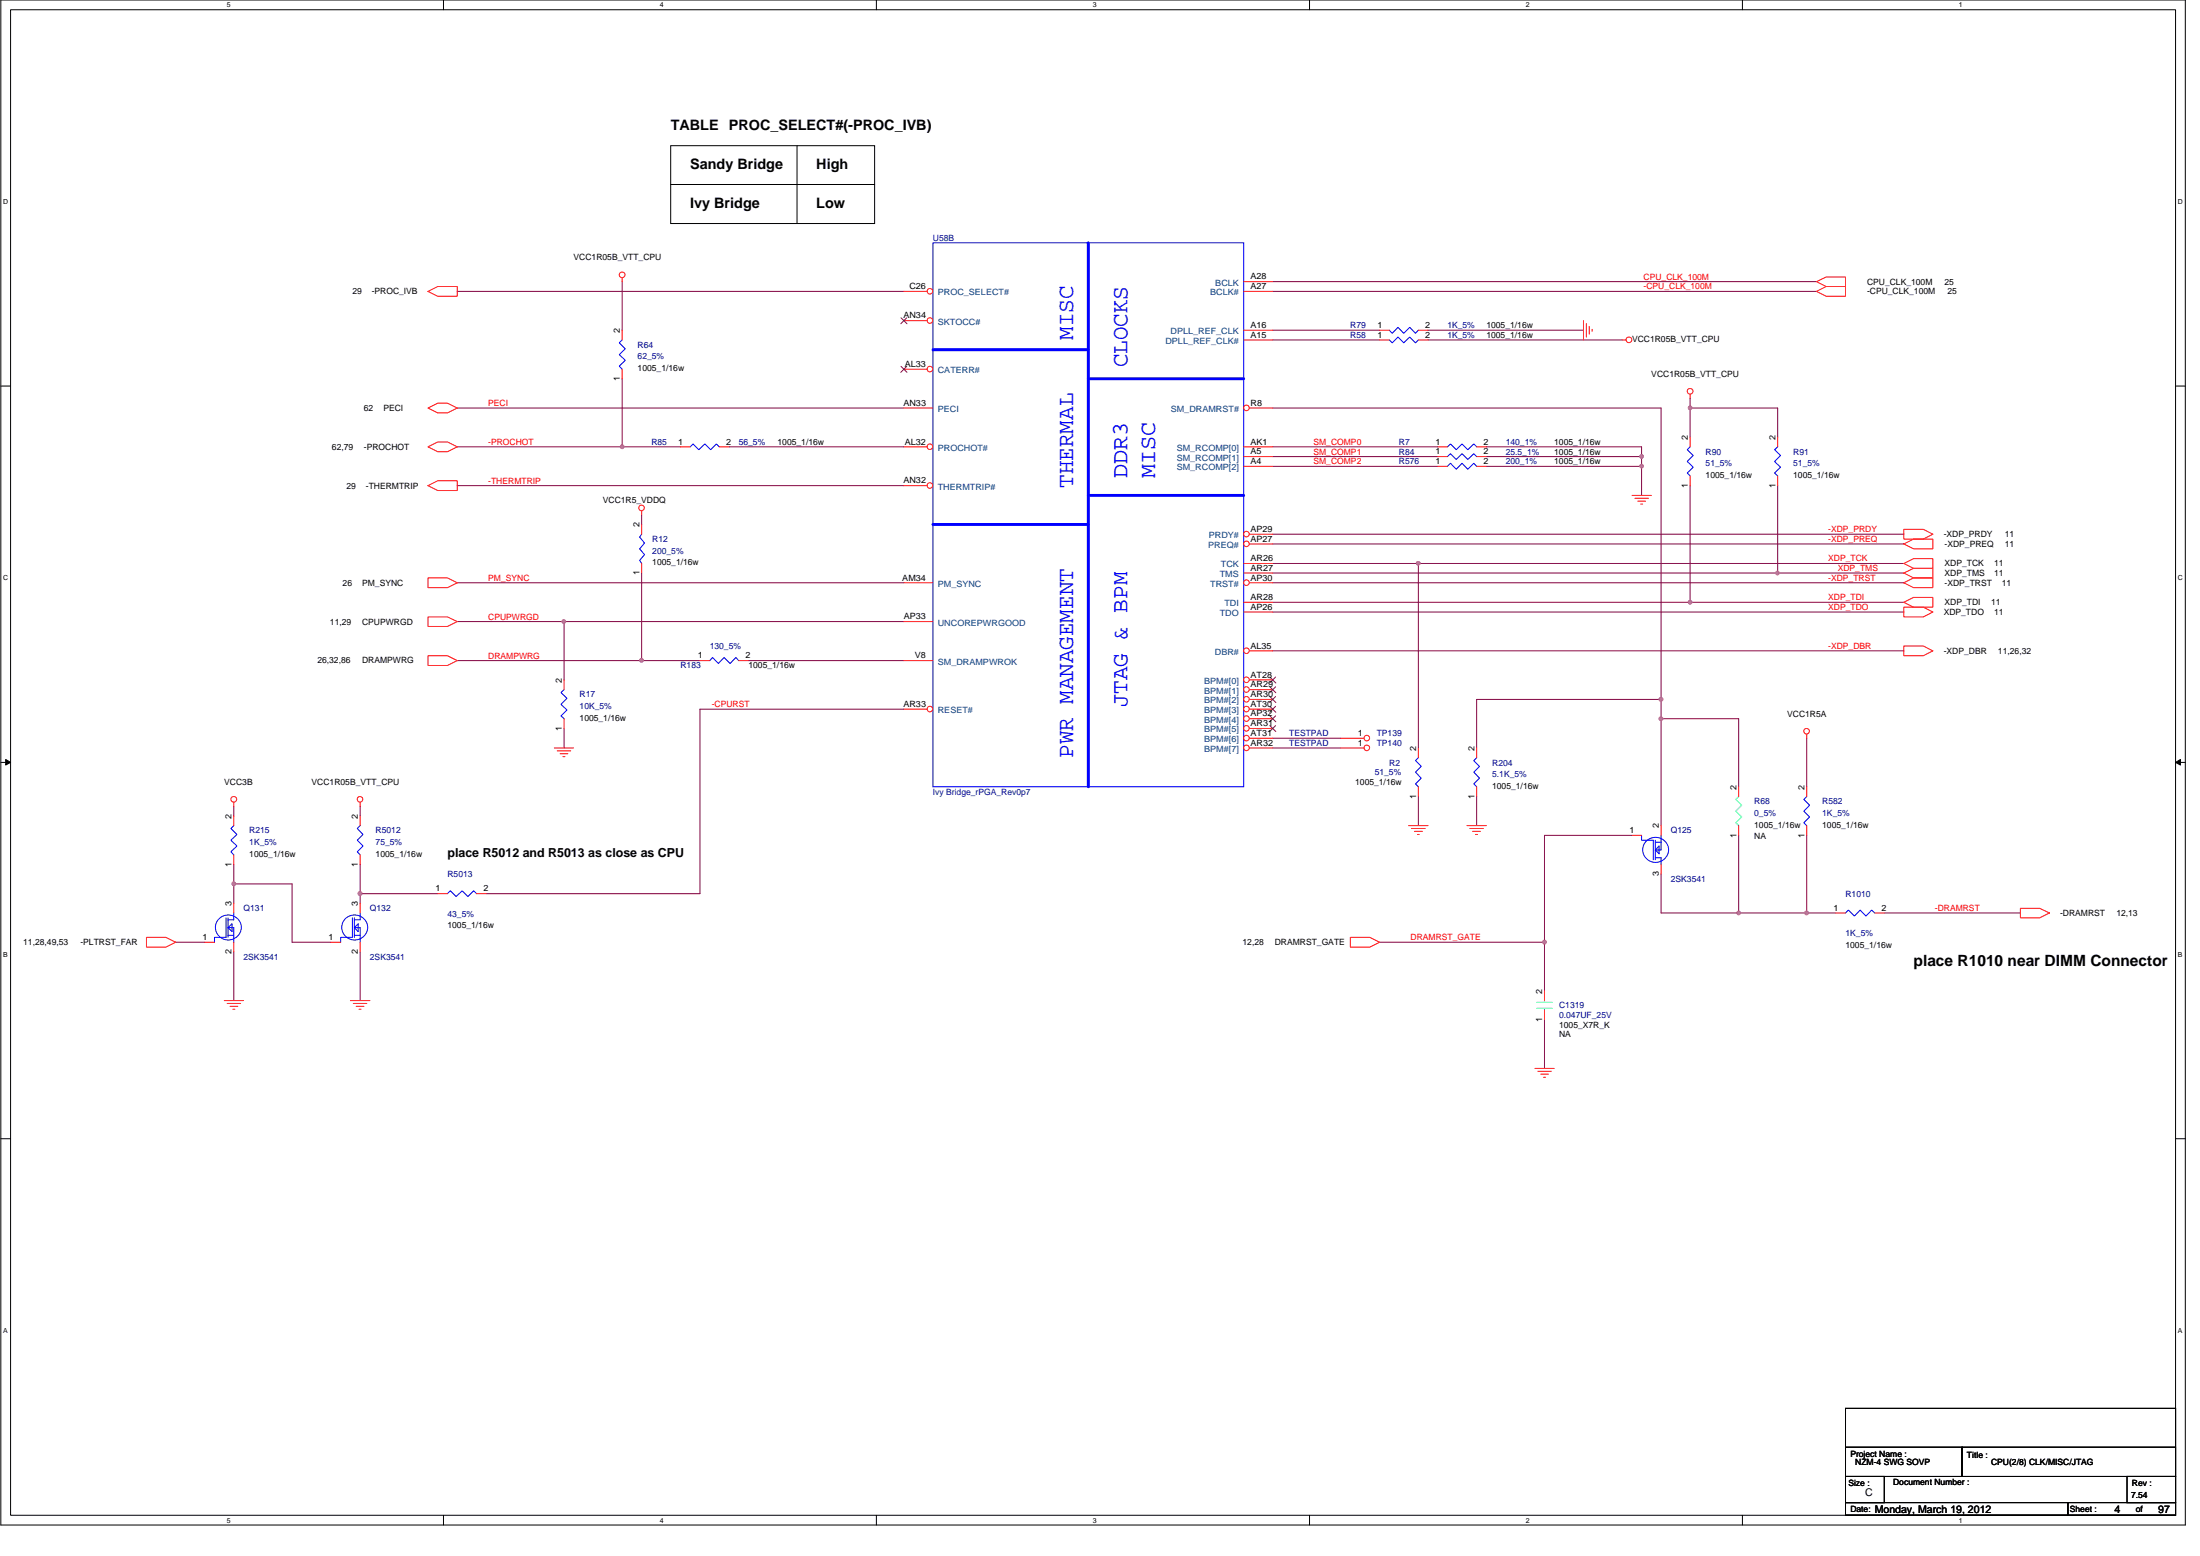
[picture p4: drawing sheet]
<svg xmlns="http://www.w3.org/2000/svg" width="420mm" height="297mm" viewBox="0 0 420 297" stroke-linecap="round" stroke-linejoin="round" font-family="sans-serif">
<path d="M.2 0h417.2v291.1h-417.2zM2 1.9h413.5v287.4h-413.5z" fill="none" stroke="#000" stroke-width=".19"/>
<g fill="#fff">
<path d="M43.3 .2h.8v1.5h-.8z"/>
<path d="M43.3 289.5h.8v1.5h-.8z"/>
</g>
<path d="M84.7 0v1.9M84.7 289.3v1.8" fill="none" stroke="#000" stroke-width=".19"/>
<g fill="#fff">
<path d="M126 .2h.7v1.5h-.7z"/>
<path d="M126 289.5h.7v1.5h-.7z"/>
</g>
<path d="M167.4 0v1.9M167.4 289.3v1.8" fill="none" stroke="#000" stroke-width=".19"/>
<g fill="#fff">
<path d="M208.7 .2h.7v1.5h-.7z"/>
<path d="M208.7 289.5h.7v1.5h-.7z"/>
</g>
<path d="M250.1 0v1.9M250.1 289.3v1.8" fill="none" stroke="#000" stroke-width=".19"/>
<g fill="#fff">
<path d="M291.4 .2h.7v1.5h-.7z"/>
<path d="M291.4 289.5h.7v1.5h-.7z"/>
</g>
<path d="M332.8 0v1.9M332.8 289.3v1.8" fill="none" stroke="#000" stroke-width=".19"/>
<g fill="#fff">
<path d="M374.1 .2h.7v1.5h-.7z"/>
<path d="M374.1 289.5h.7v1.5h-.7z"/>
<path d="M.6 37.8h1v1.4h-1z"/>
<path d="M416 37.8h.9v1.4h-.9z"/>
<path d="M.6 109.6h1v1.5h-1z"/>
<path d="M416 109.6h.9v1.5h-.9z"/>
</g>
<path d="M.2 73.7h1.8M415.5 73.7h1.9" fill="none" stroke="#000" stroke-width=".19"/>
<g fill="#fff">
<path d="M.6 181.4h.9v1.5h-.9z"/>
<path d="M416 181.4h.8v1.5h-.8z"/>
</g>
<path d="M.2 145.5h1.8M415.5 145.5h1.9" fill="none" stroke="#000" stroke-width=".19"/>
<path d="M1.1 145l.9 .5-.9 .5zM415.5 145.5l.9-.5v1z" fill="#000" stroke="#000" stroke-width=".19"/>
<g fill="#fff">
<path d="M.6 253.3h.8v1.5h-.8z"/>
<path d="M416 253.3h.8v1.5h-.8z"/>
</g>
<path d="M128.1 27.8h38.9v14.9h-38.9zM128.1 35.2h38.9M152.2 27.8v14.9M.2 217.4h1.8M415.5 217.4h1.9M352.5 276.3h22.2v5.6h-22.2zM352.5 268.9h63v20.4h-63zM374.7 276.3h40.8v5.6h-40.8zM352.5 281.9h7.4v5h-7.4zM352.5 286.9h42.4v2.4h-42.4zM394.9 286.9h20.6v2.4h-20.6zM406.2 281.9h9.3v5h-9.3z" fill="none" stroke="#000" stroke-width=".19"/>
<g fill="none" stroke="#800040" stroke-width=".19">
<path d="M87.3 55.6h85.3M118.8 53.8v9.2M243.1 53.8h103.8M243.1 55.6h103.8M87.3 77.9h85.3M118.8 72.3v13M243.1 77.9h74.1v55.6M243.1 64.9h20.4M243.1 63h20.4M272.7 64.9h37.1M272.7 63h29.7M322.8 77.9h16.7v5.5"/>
<path d="M322.8 77.9v5.5M322.8 76v1.9M87.3 92.7h85.3M87.3 85.3h31.5M118.8 85.3h11.2M122.5 98.3v1.8M139.2 85.3h33.4M243.1 85.3h31.5M243.1 87.2h31.5M243.1 89h31.5M283.9 85.3h29.6v1.9M283.9 87.2h29.6"/>
<path d="M283.9 89h29.6M313.5 89v5.6M313.5 87.2v1.8M322.8 92.7v22.3M339.5 92.7v16.7M87.3 111.3h85.3M87.3 118.7h20.4M107.7 118.7h64.9M107.7 118.7v11.1M122.5 109.4v16.7M243.1 109.4h96.4M243.1 115h79.7"/>
<path d="M243.1 107.6h27.8M243.1 111.3h120.5M243.1 102h120.5M243.1 103.8h120.5M243.1 116.8h120.5M270.9 107.6v35.2M270.9 107.6h92.7M322.8 115h40.8M339.5 109.4h24.1M87.3 126.1h35.2M107.7 139.1v3.7M122.5 126.1h11.2"/>
<path d="M142.9 126.1h29.7M172.6 135.4h-38.9v35.2h-40.8M243.1 124.2h120.5M317.2 133.5h-35.2v9.3M317.2 133.5v3.7h14.9v13M317.2 137.2v20.4M44.7 153.9v1.8M68.8 153.9v1.8M243.1 140.9h13M243.1 142.8h13M270.9 152.1v5.5M282 152.1v5.5"/>
<path d="M311.7 159.5h-16.7v20.4M332.1 159.5v14.8M345 159.5v14.8M345 140.9v9.3M33.6 179.9h5.5M44.7 165v3.7M44.7 168.7v3.8M44.7 168.7h11.1v11.2h7.4M68.8 170.6v1.9M68.8 165v5.6h14.8M263.5 179.9h31.5M295 179.9v9.2"/>
<path d="M317.2 166.9v7.4h14.9M332.1 174.3h12.9M345 174.3h5.6M359.9 174.3h26M44.7 181.7v9.3M68.8 181.7v9.3M295 194.7v9.3"/>
</g>
<g fill="#f0f" stroke="#f0f" stroke-width=".19">
<circle cx="118.8" cy="85.3" r=".35"/>
<circle cx="317.2" cy="133.5" r=".37"/>
<circle cx="332" cy="174.3" r=".34"/>
<circle cx="295" cy="179.8" r=".35"/>
<circle cx="107.7" cy="118.7" r=".34"/>
<circle cx="317.2" cy="137.2" r=".36"/>
<circle cx="345" cy="174.3" r=".36"/>
<circle cx="122.5" cy="126.1" r=".36"/>
<circle cx="322.8" cy="77.9" r=".35"/>
<circle cx="313.5" cy="87.1" r=".35"/>
<circle cx="313.5" cy="89" r=".34"/>
<circle cx="270.9" cy="107.5" r=".36"/>
<circle cx="339.5" cy="109.4" r=".34"/>
<circle cx="322.8" cy="115" r=".35"/>
<circle cx="68.8" cy="170.6" r=".37"/>
<circle cx="44.6" cy="168.7" r=".35"/>
</g>
<g fill="none" stroke="#f00" stroke-width=".19">
<path d="M81.7 55.6l1.9-.9h3.7v1.9h-3.7zM118.8 53v.8M346.9 53.8l1.9-.9h3.7v1.8h-3.7zM346.9 55.6l1.9-.9h3.7v1.9h-3.7zM81.7 77.9l1.9-.9h1.9l1.8 .9-1.8 .9h-1.9zM118.8 70.5v1.8M118.8 63v1.9M302.4 61.2v3.7M303 61.8v2.5M303.5 62.3v1.5M304.1 62.9v.3M309.8 64.9h.7"/>
<path d="M322.8 75.3v.7M81.7 85.3l1.9-.9h1.9l1.8 .9-1.8 .9h-1.9zM81.7 92.7l1.9-.9h3.7v1.8h-3.7zM122.5 97.5v.8M237.5 87.2h5.6M237.5 89h5.6M311.7 94.6h3.7M312.2 95.1h2.6M312.8 95.7h1.5M313.3 96.2h.4M81.7 110.3h3.8l1.8 1-1.8 .9h-3.8zM81.7 117.8h3.8l1.8 .9-1.8 .9h-3.8z"/>
<path d="M363.6 101h3.7l1.8 1-1.8 .9h-3.7zM363.6 115.9h3.7l1.8 .9-1.8 1h-3.7zM363.6 103.8l1.9-.9h3.6v1.9h-3.6zM363.6 107.6l1.9-1h3.6v1.9h-3.6zM363.6 109.4l1.9-.9h3.6v1.8h-3.6zM363.6 111.3l1.9-1h3.6v1.9h-3.6zM363.6 115l1.9-1h3.6v1.9h-3.6zM81.7 125.2h3.8l1.8 .9-1.8 .9h-3.8zM363.6 123.3h3.7l1.8 .9-1.8 1h-3.7zM44.7 153.2v.7M68.8 153.2v.7M105.9 142.8h3.6"/>
<path d="M106.4 143.3h2.6M107 143.9h1.4M107.5 144.4h.4M269 157.6h3.7M269.6 158.2h2.6M270.1 158.7h1.5M270.7 159.3h.3M280.2 157.6h3.7M280.7 158.2h2.6M281.3 158.7h1.4M281.8 159.3h.4M332.1 157.6v1.9"/>
<path d="M332.1 150.2v1.9M345 140.2v.7M345 157.6v1.9M345 150.2v1.9M28 178.9h3.7l1.9 1-1.9 .9h-3.7zM39.1 179.9h1.9M44.7 172.5v1.8M44.7 179.9v1.8M83.6 170.6h1.9M91 170.6h1.9M257.9 178.9h3.7l1.9 1-1.9 .9h-3.7zM385.9 173.4h3.6l1.9 .9-1.9 .9h-3.6z"/>
<path d="M42.8 191h3.7M43.4 191.6h2.6M43.9 192.1h1.5M44.5 192.7h.4M66.9 191h3.7M67.5 191.6h2.6M68 192.1h1.5M68.6 192.7h.3M293.1 204h3.7M293.7 204.5h2.6M294.2 205.1h1.5M294.8 205.7h.4"/>
<circle cx="118.8" cy="52.5" r=".55"/>
<circle cx="311.1" cy="64.9" r=".55"/>
<circle cx="322.8" cy="74.7" r=".55"/>
<circle cx="122.5" cy="97" r=".54"/>
<circle cx="345" cy="139.6" r=".54"/>
<circle cx="44.7" cy="152.6" r=".55"/>
<circle cx="68.8" cy="152.6" r=".54"/>
</g>
<g fill="none" stroke="#00f" stroke-width=".19">
<path d="M178.2 46.4h59.3v103.8h-59.3zM118.8 64.9l-.5 .5 1.1 1.2-1.1 1.1 1.1 1.1-1.1 1.1 .5 .6M345 152.1l-.5 .5 1.1 1.1-1.1 1.2 1.1 1.1-1.1 1.1 .5 .5M43.2 175.2v3.7h-2.2v1M43.5 175.2v3.7M43.5 178.6h1.2M43.5 177.1h1.2v2.8M43.5 177.1l.8-.7v1.4zM44.7 174.3v1.3h-1.2M85.5 170.6l.5-.5 1.1 1.1 1.2-1.1 1.1 1.1 1.1-1.1 .5 .5"/>
<circle cx="43.6" cy="177.1" r="2.44"/>
</g>
<path d="M332.1 152.1l-.6 .5 1.1 1.1-1.1 1.2 1.1 1.1-1.1 1.1 .6 .5" fill="none" stroke="#00ff80" stroke-width=".19"/>
<path d="M207.8 46.4v103.8M178.2 66.8h29.6M207.8 72.3h29.7M207.8 94.6h29.7M178.2 100.1h29.6" fill="none" stroke="#00f" stroke-width=".55"/>
<circle cx="238" cy="77.9" r=".54" fill="#fff" stroke="#f00" stroke-width=".19"/>
<path d="M237.5 55.6h5.6M237.5 53.8h5.6M237.5 64.9h5.6M237.5 63h5.6M238.6 77.9h4.5M237.5 85.3h5.6" fill="none" stroke="#f00" stroke-width=".19"/>
<circle cx="177.6" cy="70.5" r=".54" fill="#fff" stroke="#f00" stroke-width=".19"/>
<path d="M172.6 77.9h5.6M172.6 70.5h4.5" fill="none" stroke="#f00" stroke-width=".19"/>
<path d="M172.1 69.9l1.1 1.2M173.2 69.9l-1.2 1.2" fill="none" stroke="#804000" stroke-width=".19"/>
<circle cx="177.6" cy="85.3" r=".54" fill="#fff" stroke="#f00" stroke-width=".19"/>
<path d="M172.6 85.3h4.5" fill="none" stroke="#f00" stroke-width=".19"/>
<circle cx="177.6" cy="92.7" r=".54" fill="#fff" stroke="#f00" stroke-width=".19"/>
<path d="M172.6 92.7h4.5M172.6 126.1h5.6" fill="none" stroke="#f00" stroke-width=".19"/>
<circle cx="177.6" cy="135.4" r=".54" fill="#fff" stroke="#f00" stroke-width=".19"/>
<path d="M172.6 135.4h4.5" fill="none" stroke="#f00" stroke-width=".19"/>
<circle cx="238" cy="102" r=".54" fill="#fff" stroke="#f00" stroke-width=".19"/>
<path d="M238.6 102h4.5" fill="none" stroke="#f00" stroke-width=".19"/>
<circle cx="238" cy="103.8" r=".54" fill="#fff" stroke="#f00" stroke-width=".19"/>
<path d="M237.5 107.6h5.6M237.5 109.4h5.6M238.6 103.8h4.5" fill="none" stroke="#f00" stroke-width=".19"/>
<circle cx="238" cy="111.2" r=".54" fill="#fff" stroke="#f00" stroke-width=".19"/>
<path d="M237.5 115h5.6M237.5 116.8h5.6M238.6 111.3h4.5" fill="none" stroke="#f00" stroke-width=".19"/>
<circle cx="238" cy="124.2" r=".54" fill="#fff" stroke="#f00" stroke-width=".19"/>
<path d="M238.6 124.2h4.5" fill="none" stroke="#f00" stroke-width=".19"/>
<circle cx="238" cy="129.8" r=".54" fill="#fff" stroke="#f00" stroke-width=".19"/>
<path d="M238.6 129.8h4.5" fill="none" stroke="#f00" stroke-width=".19"/>
<path d="M242.5 129.2l1.2 1.2M243.6 129.2l-1.1 1.2" fill="none" stroke="#804000" stroke-width=".19"/>
<circle cx="238" cy="131.6" r=".54" fill="#fff" stroke="#f00" stroke-width=".19"/>
<path d="M238.6 131.7h4.5" fill="none" stroke="#f00" stroke-width=".19"/>
<path d="M242.5 131.1l1.2 1.1M243.6 131.1l-1.1 1.1" fill="none" stroke="#804000" stroke-width=".19"/>
<circle cx="238" cy="133.5" r=".54" fill="#fff" stroke="#f00" stroke-width=".19"/>
<path d="M238.6 133.5h4.5" fill="none" stroke="#f00" stroke-width=".19"/>
<path d="M242.5 133l1.2 1.1M243.6 133l-1.1 1.1" fill="none" stroke="#804000" stroke-width=".19"/>
<circle cx="238" cy="135.4" r=".54" fill="#fff" stroke="#f00" stroke-width=".19"/>
<path d="M238.6 135.4h4.5" fill="none" stroke="#f00" stroke-width=".19"/>
<path d="M242.5 134.8l1.2 1.2M243.6 134.8l-1.1 1.2" fill="none" stroke="#804000" stroke-width=".19"/>
<circle cx="238" cy="137.2" r=".54" fill="#fff" stroke="#f00" stroke-width=".19"/>
<path d="M238.6 137.2h4.5" fill="none" stroke="#f00" stroke-width=".19"/>
<path d="M242.5 136.7l1.2 1.1M243.6 136.7l-1.1 1.1" fill="none" stroke="#804000" stroke-width=".19"/>
<circle cx="238" cy="139" r=".54" fill="#fff" stroke="#f00" stroke-width=".19"/>
<path d="M238.6 139.1h4.5" fill="none" stroke="#f00" stroke-width=".19"/>
<path d="M242.5 138.5l1.2 1.2M243.6 138.5l-1.1 1.2" fill="none" stroke="#804000" stroke-width=".19"/>
<circle cx="238" cy="140.9" r=".54" fill="#fff" stroke="#f00" stroke-width=".19"/>
<path d="M238.6 140.9h4.5" fill="none" stroke="#f00" stroke-width=".19"/>
<circle cx="238" cy="142.8" r=".54" fill="#fff" stroke="#f00" stroke-width=".19"/>
<path d="M172.6 111.3h5.6M238.6 142.8h4.5" fill="none" stroke="#f00" stroke-width=".19"/>
<circle cx="177.6" cy="61.2" r=".54" fill="#fff" stroke="#f00" stroke-width=".19"/>
<path d="M172.6 61.2h4.5" fill="none" stroke="#f00" stroke-width=".19"/>
<path d="M172.1 60.7l1.1 1.1M173.2 60.7l-1.2 1.1" fill="none" stroke="#804000" stroke-width=".19"/>
<circle cx="177.6" cy="55.6" r=".54" fill="#fff" stroke="#f00" stroke-width=".19"/>
<g fill="none" stroke="#f00" stroke-width=".19">
<path d="M172.6 55.6h4.5M263.5 63h1.8M270.9 63h1.8M130 85.3h1.8M137.4 85.3h1.8M274.6 89h1.8M282 89h1.9M322.8 90.8v1.9M322.8 83.4v1.9M172.6 118.7h5.6M107.7 137.2v1.9M107.7 129.8v1.9"/>
<path d="M133.7 126.1h1.8M141.1 126.1h1.8M68.8 155.7v1.9M270.9 150.2v1.9M270.9 142.8v1.9M311.7 159.5h1.8M317.2 157.6v1.9M63.2 179.9h1.9M68.8 163.2v1.8M68.8 172.5v1.8M68.8 179.9v1.8M317.2 165v1.9"/>
<path d="M295 192.8v1.9M295 189.1v1.9"/>
</g>
<g fill="none" stroke="#00f" stroke-width=".19">
<path d="M265.3 63l.6 .6 1.1-1.1 1.1 1.1 1.1-1.1 1.1 1.1 .6-.6M131.8 85.3l.6-.5 1.1 1.1 1.1-1.1 1.1 1.1 1.1-1.1 .6 .5M276.4 89l.6-.6 1.1 1.2 1.1-1.2 1.1 1.2 1.2-1.2 .5 .6M322.8 85.3l-.6 .6 1.2 1.1-1.2 1.1 1.2 1.1-1.2 1.1 .6 .5M107.7 131.7l-.6 .5 1.2 1.1-1.2 1.2 1.2 1.1-1.2 1.1 .6 .5M135.5 126.1l.6-.6 1.1 1.2 1.1-1.2 1.1 1.2 1.1-1.2 .6 .6M68.8 157.6l-.6 .6 1.1 1.1-1.1 1.1 1.1 1.1-1.1 1.1 .6 .6M270.9 144.7l-.6 .5 1.1 1.1-1.1 1.1 1.1 1.1-1.1 1.1 .6 .6M313.5 159.5v.9h2.3v3.7M317.2 159.5v2.8h-1.1M67.3 175.2v3.7h-2.2v1M67.7 175.2v3.7"/>
<path d="M67.7 178.6h1.1M67.7 177.1h1.1v2.8M67.7 177.1l.7-.7v1.4zM68.8 174.3v1.3h-1.1M316.1 160.4v3.7M316.1 160.8h1.1M316.1 163.7h1.1v1.3M316.9 161.5v1.5l-.8-.7z"/>
<circle cx="67.8" cy="177.1" r="2.44"/>
<circle cx="316.2" cy="162.2" r="2.44"/>
</g>
<path d="M293.5 192.5h2.9M293.5 191.3h2.9M295 192.5v.3M295 191v.3" fill="none" stroke="#00ff80" stroke-width=".19"/>
<circle cx="261" cy="142.8" r=".54" fill="#fff" stroke="#f00" stroke-width=".19"/>
<path d="M263.5 64.9h1.8M270.9 64.9h1.8M274.6 85.3h1.8M274.6 87.2h1.8M282 85.3h1.9M282 87.2h1.9M339.5 90.8v1.9M339.5 83.4v1.9M122.5 107.6v1.8M122.5 100.1v1.9M256.1 142.8h4.4" fill="none" stroke="#f00" stroke-width=".19"/>
<path d="M265.3 64.9l.6 .5 1.1-1.1 1.1 1.1 1.1-1.1 1.1 1.1 .6-.5M276.4 85.3l.6-.5 1.1 1.1 1.1-1.1 1.1 1.1 1.2-1.1 .5 .5M276.4 87.2l.6-.6 1.1 1.1 1.1-1.1 1.1 1.1 1.2-1.1 .5 .6M339.5 85.3l-.6 .6 1.2 1.1-1.2 1.1 1.2 1.1-1.2 1.1 .6 .5M122.5 102l-.3 .5 .9 1.2-.9 1.1 .9 1.1-.9 1.1 .3 .6" fill="none" stroke="#00f" stroke-width=".19"/>
<circle cx="261" cy="140.9" r=".54" fill="#fff" stroke="#f00" stroke-width=".19"/>
<path d="M44.7 155.7v1.9M256.1 140.9h4.4M282 150.2v1.9M282 142.8v1.9M44.7 163.2v1.8M350.6 174.3h1.9M358 174.3h1.9" fill="none" stroke="#f00" stroke-width=".19"/>
<path d="M44.7 157.6l-.6 .6 1.1 1.1-1.1 1.1 1.1 1.1-1.1 1.1 .6 .6M282 144.7l-.5 .5 1.1 1.1-1.1 1.1 1.1 1.1-1.1 1.1 .5 .6M352.5 174.3l.5-.6 1.1 1.2 1.2-1.2 1.1 1.2 1.1-1.2 .5 .6" fill="none" stroke="#00f" stroke-width=".19"/>
<g fill="#f0f" stroke="#f0f" stroke-width=".19">
<circle cx="118.8" cy="85.3" r=".35"/>
<circle cx="317.2" cy="133.5" r=".37"/>
<circle cx="332" cy="174.3" r=".34"/>
<circle cx="295" cy="179.8" r=".35"/>
<circle cx="107.7" cy="118.7" r=".34"/>
<circle cx="317.2" cy="137.2" r=".36"/>
<circle cx="345" cy="174.3" r=".36"/>
<circle cx="122.5" cy="126.1" r=".36"/>
<circle cx="322.8" cy="77.9" r=".35"/>
<circle cx="313.5" cy="87.1" r=".35"/>
<circle cx="313.5" cy="89" r=".34"/>
<circle cx="270.9" cy="107.5" r=".36"/>
<circle cx="339.5" cy="109.4" r=".34"/>
<circle cx="322.8" cy="115" r=".35"/>
<circle cx="68.8" cy="170.6" r=".37"/>
<circle cx="44.6" cy="168.7" r=".35"/>
</g>
<g font-size="4.4" fill="#00f">
<text x="205" y="64.9" transform="rotate(-90 205 64.9)">MISC</text>
<text x="215.3" y="70.1" transform="rotate(-90 215.3 70.1)">CLOCKS</text>
<text x="205" y="93.1" transform="rotate(-90 205 93.1)">THERMAL</text>
<text x="215.3" y="91.2" transform="rotate(-90 215.3 91.2)">DDR3</text>
<text x="220.6" y="91.2" transform="rotate(-90 220.6 91.2)">MISC</text>
<text x="215.3" y="135" transform="rotate(-90 215.3 135)">JTAG &amp; BPM</text>
<text x="205" y="144.7" transform="rotate(-90 205 144.7)">PWR MANAGEMENT</text>
</g>
<text font-size="3" x="365.5" y="184.5">place R1010 near DIMM Connector</text>
<g font-size="2.8">
<text x="128.1" y="24.8">TABLE</text>
<text x="139.2" y="24.8">PROC_SELECT#(-PROC_IVB)</text>
<text x="131.8" y="32.3">Sandy Bridge</text>
<text x="155.9" y="32.3">High</text>
<text x="131.8" y="39.7">Ivy Bridge</text>
<text x="155.9" y="39.7">Low</text>
</g>
<text font-size="2.4" x="85.5" y="163.5">place R5012 and R5013 as close as CPU</text>
<g font-size="2">
<text x="356.2" y="285.6">C</text>
<text x="358" y="288.8">Monday, March 19, 2012</text>
<text x="403.8" y="288.8">4</text>
<text x="412.2" y="288.8">97</text>
</g>
<g font-size="1.7" fill="#000080">
<text x="178.2" y="46">U58B</text>
<text x="257.9" y="62.7">R79</text>
<text x="257.9" y="64.5">R58</text>
<text x="276.4" y="62.7">1K_5%</text>
<text x="276.4" y="64.5">1K_5%</text>
<text x="121.8" y="66.4">R64</text>
<text x="121.8" y="68.6">62_5%</text>
<text x="124.4" y="84.9">R85</text>
<text x="141.1" y="84.9">56_5%</text>
<text x="267.2" y="88.6">R576</text>
<text x="267.2" y="84.9">R7</text>
<text x="267.2" y="86.8">R84</text>
<text x="287.6" y="88.6">200_1%</text>
<text x="287.6" y="84.9">140_1%</text>
<text x="287.6" y="86.8">25.5_1%</text>
<text x="325.7" y="86.8">R90</text>
<text x="325.7" y="89">51_5%</text>
<text x="342.5" y="86.8">R91</text>
<text x="342.5" y="89">51_5%</text>
<text x="124.6" y="103.5">R12</text>
<text x="124.6" y="105.7">200_5%</text>
<text x="135.5" y="123.9">130_5%</text>
<text x="130" y="127.6">R183</text>
<text x="110.7" y="133.1">R17</text>
<text x="110.7" y="135.4">10K_5%</text>
<text x="246.2" y="142.4">TESTPAD</text>
<text x="246.2" y="140.5">TESTPAD</text>
<text x="262.9" y="142.4">TP140</text>
<text x="262.9" y="140.5">TP139</text>
<text x="262.5" y="148">51_5%</text>
<text x="265.3" y="146.1">R2</text>
<text x="285" y="146.1">R204</text>
<text x="285" y="148.3">5.1K_5%</text>
<text x="178.2" y="151.7">Ivy Bridge_rPGA_Rev0p7</text>
<text x="335" y="153.5">R68</text>
<text x="335" y="155.7">0_5%</text>
<text x="348" y="153.5">R582</text>
<text x="348" y="155.7">1K_5%</text>
<text x="47.6" y="159.1">R215</text>
<text x="47.6" y="161.3">1K_5%</text>
<text x="71.7" y="159.1">R5012</text>
<text x="71.7" y="161.3">75_5%</text>
<text x="319.1" y="159.1">Q125</text>
<text x="85.5" y="167.4">R5013</text>
<text x="46.5" y="173.9">Q131</text>
<text x="70.6" y="173.9">Q132</text>
<text x="319.1" y="168.4">2SK3541</text>
<text x="352.5" y="171.2">R1010</text>
<text x="85.5" y="175">43_5%</text>
<text x="352.5" y="178.7">1K_5%</text>
<text x="46.5" y="183.2">2SK3541</text>
<text x="70.6" y="183.2">2SK3541</text>
<text x="297.8" y="192.5">C1319</text>
<text x="297.8" y="194.3">0.047UF_25V</text>
</g>
<g font-size="1.7">
<text x="109.5" y="49.7">VCC1R05B_VTT_CPU</text>
<text x="238.8" y="53.3">A28</text>
<text x="67.3" y="56.2">29</text>
<text x="71" y="56.2">-PROC_IVB</text>
<text x="173.7" y="55.2">C26</text>
<text x="238.8" y="55.2">A27</text>
<text x="356.6" y="54.4">CPU_CLK_100M</text>
<text x="356.6" y="56.2">-CPU_CLK_100M</text>
<text x="371.4" y="54.4">25</text>
<text x="371.9" y="56.2">25</text>
<text x="118.4" y="63.6" transform="rotate(-90 118.4 63.6)">2</text>
<text x="172.5" y="60.8">AN34</text>
<text x="238.8" y="64.5">A15</text>
<text x="238.8" y="62.6">A16</text>
<text x="263" y="62.6">1</text>
<text x="263" y="64.5">1</text>
<text x="272.2" y="62.6">2</text>
<text x="272.2" y="64.5">2</text>
<text x="283.9" y="62.7">1005_1/16w</text>
<text x="283.9" y="64.5">1005_1/16w</text>
<text x="311.7" y="65.3">VCC1R05B_VTT_CPU</text>
<text x="121.8" y="70.8">1005_1/16w</text>
<text x="172.8" y="70.1">AL33</text>
<text x="315.4" y="72">VCC1R05B_VTT_CPU</text>
<text x="118.4" y="72.8" transform="rotate(-90 118.4 72.8)">1</text>
<text x="172.5" y="77.5">AN33</text>
<text x="238.8" y="77.5">R8</text>
<text x="69.5" y="78.4">62</text>
<text x="73.2" y="78.4">PECI</text>
<text x="322.4" y="84" transform="rotate(-90 322.4 84)">2</text>
<text x="339.1" y="84" transform="rotate(-90 339.1 84)">2</text>
<text x="63.4" y="85.9">62,79</text>
<text x="69.5" y="85.9">-PROCHOT</text>
<text x="129.5" y="84.9">1</text>
<text x="138.7" y="84.9">2</text>
<text x="148.5" y="84.9">1005_1/16w</text>
<text x="172.8" y="84.9">AL32</text>
<text x="238.8" y="86.7">A5</text>
<text x="238.8" y="88.6">A4</text>
<text x="238.8" y="84.9">AK1</text>
<text x="274.1" y="88.6">1</text>
<text x="274.1" y="84.9">1</text>
<text x="274.1" y="86.7">1</text>
<text x="283.3" y="88.6">2</text>
<text x="283.3" y="84.9">2</text>
<text x="283.3" y="86.7">2</text>
<text x="296.8" y="88.6">1005_1/16w</text>
<text x="296.8" y="84.9">1005_1/16w</text>
<text x="296.8" y="86.8">1005_1/16w</text>
<text x="66.2" y="93.3">29</text>
<text x="69.9" y="93.3">-THERMTRIP</text>
<text x="172.5" y="92.3">AN32</text>
<text x="322.4" y="93.1" transform="rotate(-90 322.4 93.1)">1</text>
<text x="325.7" y="91.2">1005_1/16w</text>
<text x="339.1" y="93.1" transform="rotate(-90 339.1 93.1)">1</text>
<text x="342.5" y="91.2">1005_1/16w</text>
<text x="115.1" y="96.1">VCC1R5_VDDQ</text>
<text x="122.1" y="100.7" transform="rotate(-90 122.1 100.7)">2</text>
<text x="238.8" y="101.6">AP29</text>
<text x="124.6" y="107.9">1005_1/16w</text>
<text x="238.8" y="103.4">AP27</text>
<text x="238.8" y="107.1">AR26</text>
<text x="371.2" y="102.5">-XDP_PRDY</text>
<text x="371.4" y="104.4">-XDP_PREQ</text>
<text x="382.9" y="102.5">11</text>
<text x="382.9" y="104.4">11</text>
<text x="65.4" y="111.8">26</text>
<text x="69.2" y="111.8">PM_SYNC</text>
<text x="122.1" y="109.9" transform="rotate(-90 122.1 109.9)">1</text>
<text x="172.3" y="110.8">AM34</text>
<text x="238.8" y="109">AR27</text>
<text x="238.8" y="110.8">AP30</text>
<text x="371.4" y="108.1">XDP_TCK</text>
<text x="371.4" y="110">XDP_TMS</text>
<text x="371.4" y="111.8">-XDP_TRST</text>
<text x="380.8" y="108.1">11</text>
<text x="380.8" y="110">11</text>
<text x="382.3" y="111.8">11</text>
<text x="63" y="119.3">11,29</text>
<text x="69.2" y="119.3">CPUPWRGD</text>
<text x="172.6" y="118.2">AP33</text>
<text x="238.8" y="116.4">AP26</text>
<text x="238.8" y="114.6">AR28</text>
<text x="371.2" y="117.4">XDP_TDO</text>
<text x="371.4" y="115.5">XDP_TDI</text>
<text x="380.3" y="115.5">11</text>
<text x="380.8" y="117.4">11</text>
<text x="133.3" y="125.7">1</text>
<text x="142.4" y="125.7">2</text>
<text x="174.7" y="125.7">V8</text>
<text x="238.8" y="123.8">AL35</text>
<text x="371.2" y="124.8">-XDP_DBR</text>
<text x="381.6" y="124.8">11,26,32</text>
<text x="60.6" y="126.7">26,32,86</text>
<text x="69.2" y="126.7">DRAMPWRG</text>
<text x="107.3" y="130.3" transform="rotate(-90 107.3 130.3)">2</text>
<text x="142.9" y="127.6">1005_1/16w</text>
<text x="238.8" y="129.4">AT28</text>
<text x="238.8" y="131.2">AR29</text>
<text x="110.7" y="137.6">1005_1/16w</text>
<text x="172.5" y="135">AR33</text>
<text x="238.8" y="133.1">AR30</text>
<text x="238.8" y="135">AT30</text>
<text x="238.8" y="136.8">AP32</text>
<text x="341.3" y="136.9">VCC1R5A</text>
<text x="107.3" y="139.5" transform="rotate(-90 107.3 139.5)">1</text>
<text x="238.8" y="138.6">AR31</text>
<text x="238.8" y="140.5">AT31</text>
<text x="238.8" y="142.4">AR32</text>
<text x="259.3" y="142.4">1</text>
<text x="259.3" y="140.5">1</text>
<text x="270.5" y="143.3" transform="rotate(-90 270.5 143.3)">2</text>
<text x="281.6" y="143.3" transform="rotate(-90 281.6 143.3)">2</text>
<text x="42.8" y="149.8">VCC3B</text>
<text x="59.5" y="149.8">VCC1R05B_VTT_CPU</text>
<text x="258.8" y="149.8">1005_1/16w</text>
<text x="270.5" y="152.5" transform="rotate(-90 270.5 152.5)">1</text>
<text x="281.6" y="152.5" transform="rotate(-90 281.6 152.5)">1</text>
<text x="285" y="150.6">1005_1/16w</text>
<text x="331.6" y="150.7" transform="rotate(-90 331.6 150.7)">2</text>
<text x="344.6" y="150.7" transform="rotate(-90 344.6 150.7)">2</text>
<text x="44.2" y="156.3" transform="rotate(-90 44.2 156.3)">2</text>
<text x="68.4" y="156.3" transform="rotate(-90 68.4 156.3)">2</text>
<text x="311.2" y="159">1</text>
<text x="316.8" y="158.2" transform="rotate(-90 316.8 158.2)">2</text>
<text x="331.6" y="159.9" transform="rotate(-90 331.6 159.9)">1</text>
<text x="335" y="158">1005_1/16w</text>
<text x="335" y="160.2">NA</text>
<text x="344.6" y="159.9" transform="rotate(-90 344.6 159.9)">1</text>
<text x="348" y="158">1005_1/16w</text>
<text x="44.2" y="165.5" transform="rotate(-90 44.2 165.5)">1</text>
<text x="47.6" y="163.5">1005_1/16w</text>
<text x="68.4" y="165.5" transform="rotate(-90 68.4 165.5)">1</text>
<text x="71.7" y="163.5">1005_1/16w</text>
<text x="316.8" y="167.3" transform="rotate(-90 316.8 167.3)">3</text>
<text x="44.2" y="173" transform="rotate(-90 44.2 173)">3</text>
<text x="68.4" y="173" transform="rotate(-90 68.4 173)">3</text>
<text x="83.2" y="170.2">1</text>
<text x="92.3" y="170.2">2</text>
<text x="350.2" y="173.9">1</text>
<text x="359.4" y="173.9">2</text>
<text x="38.7" y="179.5">1</text>
<text x="62.8" y="179.5">1</text>
<text x="85.5" y="177.2">1005_1/16w</text>
<text x="393.4" y="174.9">-DRAMRST</text>
<text x="404.2" y="174.9">12,13</text>
<text x="4.4" y="180.4">11,28,49,53</text>
<text x="15.4" y="180.4">-PLTRST_FAR</text>
<text x="44.2" y="182.2" transform="rotate(-90 44.2 182.2)">2</text>
<text x="68.4" y="182.2" transform="rotate(-90 68.4 182.2)">2</text>
<text x="237.3" y="180.4">12,28</text>
<text x="243.4" y="180.4">DRAMRST_GATE</text>
<text x="352.5" y="181">1005_1/16w</text>
<text x="294.5" y="189.7" transform="rotate(-90 294.5 189.7)">2</text>
<text x="294.5" y="195.1" transform="rotate(-90 294.5 195.1)">1</text>
<text x="297.8" y="196.2">1005_X7R_K</text>
<text x="297.8" y="198">NA</text>
<text x="353.4" y="278.1">Project Name :</text>
<text x="354.3" y="279.6">NZM-4 SWG SOVP</text>
<text x="375.7" y="278.3">Title :</text>
<text x="380.3" y="279.6">CPU(2/8) CLK/MISC/JTAG</text>
<text x="353" y="283.7">Size :</text>
<text x="361.6" y="283.5">Document Number :</text>
<text x="407" y="285.9">7.54</text>
<text x="407.1" y="283.7">Rev :</text>
<text x="353.4" y="288.7">Date:</text>
<text x="395.3" y="288.7">Sheet :</text>
<text x="407.9" y="288.7">of</text>
</g>
<g font-size="1.7" fill="#f00">
<text x="313.9" y="53.4">CPU_CLK_100M</text>
<text x="313.9" y="55.2">-CPU_CLK_100M</text>
<text x="93.2" y="77.5">PECI</text>
<text x="93.2" y="84.9">-PROCHOT</text>
<text x="250.9" y="84.9">SM_COMP0</text>
<text x="250.9" y="86.8">SM_COMP1</text>
<text x="250.9" y="88.6">SM_COMP2</text>
<text x="93.2" y="92.3">-THERMTRIP</text>
<text x="349.2" y="101.6">-XDP_PRDY</text>
<text x="349.2" y="103.5">-XDP_PREQ</text>
<text x="349.2" y="107.2">XDP_TCK</text>
<text x="93.2" y="110.9">PM_SYNC</text>
<text x="349.2" y="110.9">-XDP_TRST</text>
<text x="351" y="109">XDP_TMS</text>
<text x="93.2" y="118.3">CPUPWRGD</text>
<text x="349.2" y="114.6">XDP_TDI</text>
<text x="349.2" y="116.5">XDP_TDO</text>
<text x="93.2" y="125.7">DRAMPWRG</text>
<text x="349.2" y="123.9">-XDP_DBR</text>
<text x="135.9" y="135">-CPURST</text>
<text x="369.5" y="173.9">-DRAMRST</text>
<text x="269.4" y="179.5">DRAMRST_GATE</text>
</g>
<g font-size="1.7" fill="#004080">
<text x="179.1" y="56.4">PROC_SELECT#</text>
<text x="231.1" y="56.4">BCLK#</text>
<text x="232.1" y="54.5">BCLK</text>
<text x="179.1" y="62">SKTOCC#</text>
<text x="222.6" y="65.7">DPLL_REF_CLK#</text>
<text x="223.6" y="63.8">DPLL_REF_CLK</text>
<text x="179.1" y="71.2">CATERR#</text>
<text x="179.1" y="78.7">PECI</text>
<text x="223.6" y="78.7">SM_DRAMRST#</text>
<text x="179.1" y="86.1">PROCHOT#</text>
<text x="224.7" y="87.9">SM_RCOMP[1]</text>
<text x="224.7" y="89.8">SM_RCOMP[2]</text>
<text x="224.7" y="86.1">SM_RCOMP[0]</text>
<text x="179.1" y="93.5">THERMTRIP#</text>
<text x="230.7" y="104.6">PREQ#</text>
<text x="230.9" y="102.7">PRDY#</text>
<text x="179.1" y="112">PM_SYNC</text>
<text x="231.1" y="112">TRST#</text>
<text x="232.9" y="110.2">TMS</text>
<text x="233.2" y="108.3">TCK</text>
<text x="179.1" y="119.4">UNCOREPWRGOOD</text>
<text x="232.9" y="117.6">TDO</text>
<text x="233.8" y="115.7">TDI</text>
<text x="232" y="125">DBR#</text>
<text x="179.1" y="126.9">SM_DRAMPWROK</text>
<text x="230" y="130.6">BPM#[0]</text>
<text x="179.1" y="136.1">RESET#</text>
<text x="230" y="132.4">BPM#[1]</text>
<text x="230" y="134.3">BPM#[2]</text>
<text x="230" y="136.1">BPM#[3]</text>
<text x="230" y="138">BPM#[4]</text>
<text x="230" y="139.8">BPM#[5]</text>
<text x="230" y="141.7">BPM#[6]</text>
<text x="230" y="143.6">BPM#[7]</text>
</g>
<g font-size="1.3">
<text x="43.3" y="1.4">5</text>
<text x="126" y="1.4">4</text>
<text x="208.7" y="1.4">3</text>
<text x="291.4" y="1.4">2</text>
<text x="374.1" y="1.4">1</text>
<text x=".6" y="38.9">D</text>
<text x="416" y="38.9">D</text>
<text x=".6" y="110.8">C</text>
<text x="416" y="110.8">C</text>
<text x=".6" y="182.6">B</text>
<text x="416" y="182.6">B</text>
<text x=".6" y="254.5">A</text>
<text x="416" y="254.5">A</text>
<text x="43.3" y="290.7">5</text>
<text x="126" y="290.7">4</text>
<text x="208.7" y="290.7">3</text>
<text x="291.4" y="290.7">2</text>
<text x="374.1" y="290.7">1</text>
</g>
</svg>
